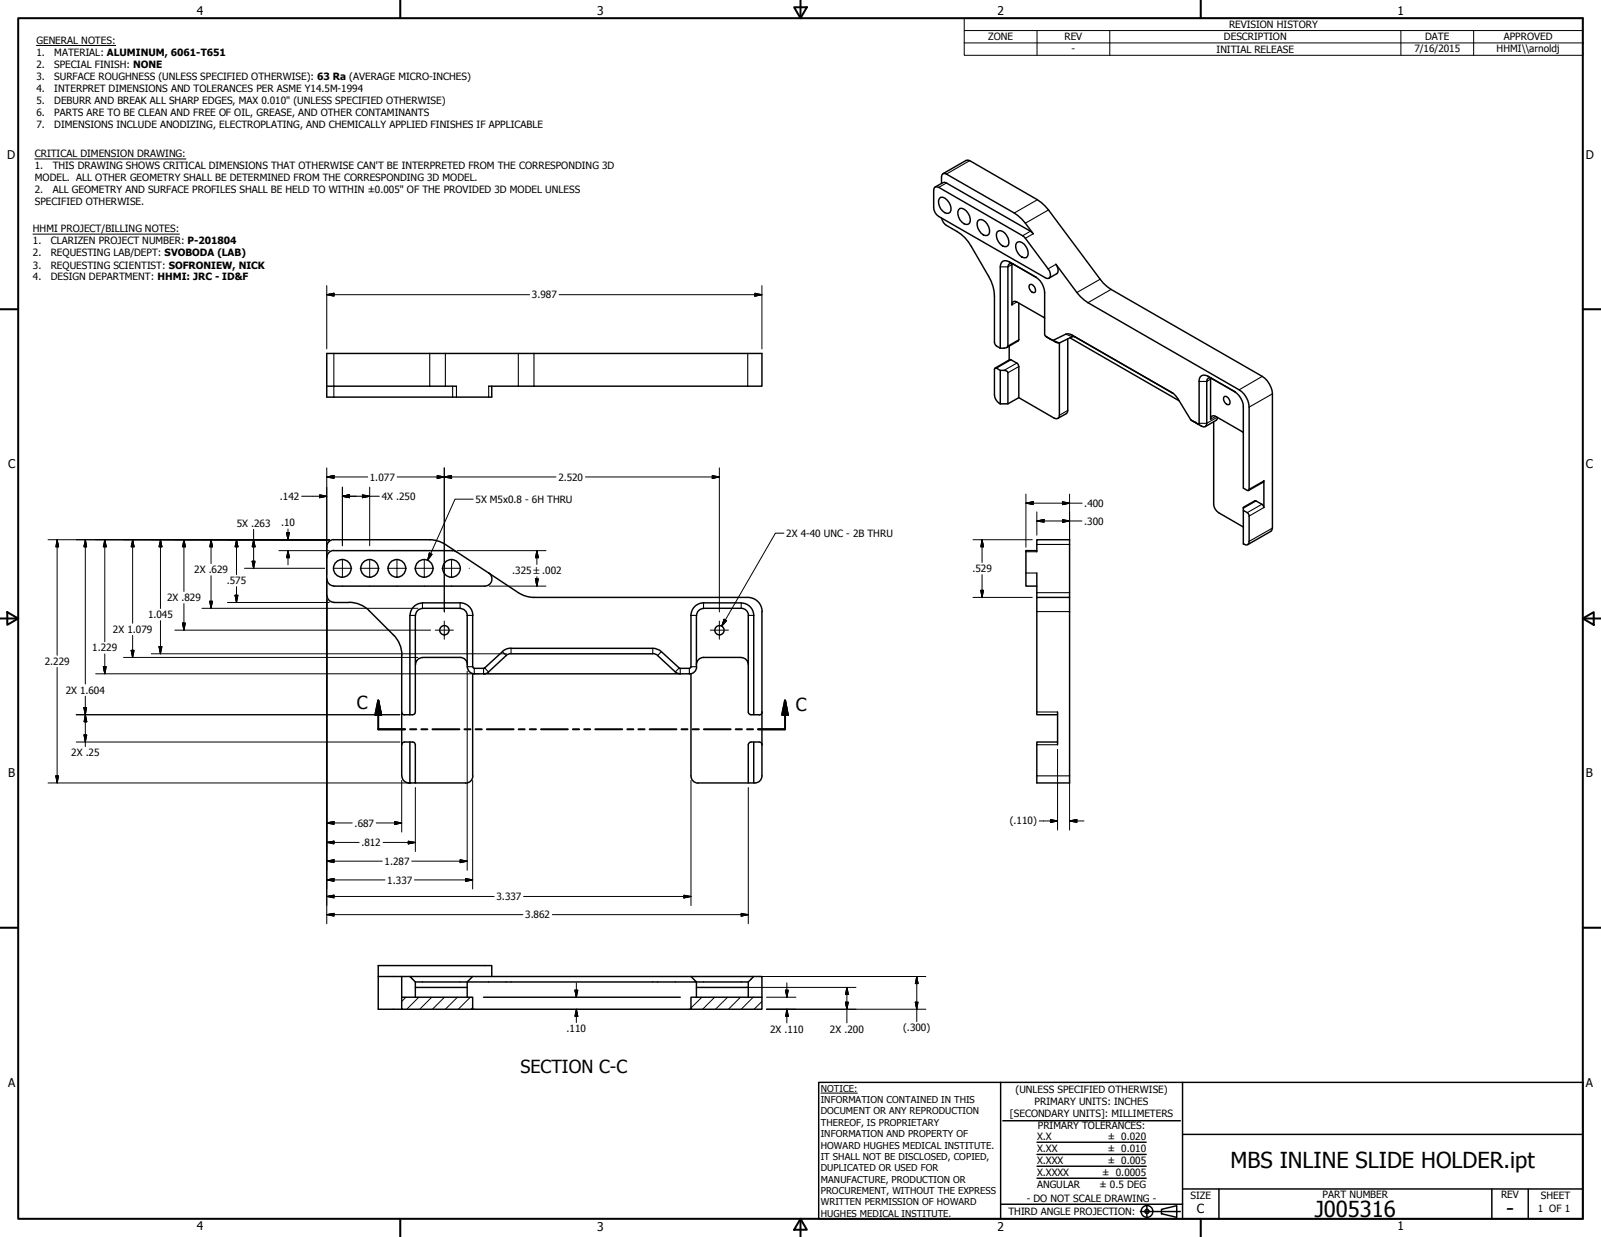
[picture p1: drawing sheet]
<svg xmlns="http://www.w3.org/2000/svg" width="559mm" height="432mm" viewBox="0 0 559 432" stroke-linecap="round" stroke-linejoin="round" font-family="sans-serif">
<!-- layer: Visible (ANSI) -->
<g fill="none" stroke="#000" stroke-width=".51">
<path d="M337.2 56l1.3 .1 24.9 14.6 2.6 2.6 18 24.2 2.5 2.6 54.1 31.3a8.2 8.2 0 0 1 3.5 6.1v46.8l-.6 1.2M325.9 66.4v6.1M327.7 65.4l29.2 16.9M327.7 75.6l37.2 21.4M328.3 68.9a3.9 3.9 0 0 1 3.6 4.4 1.32 1.32 0 0 1-2.1 .9 4.2 4.2 0 0 1-1.9-4.9zM328.6 61.8v2.3M330.3 78.7a17.6 17.6 0 0 1 8.7 7.3l6.1 10.5a13.8 13.8 0 0 1 2 6.9v16.2M330.3 60.8l23.7 13.6M330.3 63.9l29.4 16.8M334.6 73.2l.4-.4a3.8 3.8 0 0 1 3.6 4.4l-.2 .7a1.77 1.77 0 0 1-2.7-.4 4.1 4.1 0 0 1-1.1-4.3zM341.3 77.1a1.77 1.77 0 0 1 2.7 .4 4.1 4.1 0 0 1 1.1 4.3 1.77 1.77 0 0 1-2.6-.4 4.1 4.1 0 0 1-1.2-4.3zM357.9 77.9l2.7 3.7"/>
<path d="M348 81a1.77 1.77 0 0 1 2.7 .3 4.1 4.1 0 0 1 1.2 4.4 1.77 1.77 0 0 1-2.7-.4 4.1 4.1 0 0 1-1.2-4.3zM351.8 93.2v27.6M353.2 92v14.4l.5-1.1 .6-.1 .6 .2 9.7 5.7M354.8 84.8a1.77 1.77 0 0 1 2.6 .4 3.2 3.2 0 0 1 .7 4.8 3.9 3.9 0 0 1-3.3-5.2zM357.9 83.2l7.9 10.7M359.2 99.6l.3-.3a1.95 1.95 0 0 1 1.8 2.7 1.88 1.88 0 0 1-2.1-2.4zM361.5 96.7a6.8 6.8 0 0 1 3.1 5.4v14.6l.4 .7 2.6 1.4 4.4-2.2h1.3l.8 .3 35.7 20.7 1.4 1.7 4.3 7.1 2.6 1.6 .4-.2v-14.6a1.88 1.88 0 0 1 .9-2.1 1.88 1.88 0 0 1 2.2 .2l9.3 5.4a6.7 6.7 0 0 1 3.1 5.3v28.4l1.4 .8M361.7 96.8l-9.5-5.4a1.9 1.9 0 0 0-2.2-.2 1.9 1.9 0 0 0-.9 2v28.3M368.6 92.3l7.3 9.8 1.2 1.4 2.6 2.2 52.8 30.4M355.6 105.8v12.8M372.7 118.3v25l-.5 1.1M373.4 117.9l38.1 22"/>
<path d="M374.2 117.5l-4.4 2.2M375.4 117.7l33.9 19.5M114 123.4h151.9M114 138.6h44M116.5 134.8h33.5M155.4 134.8h3.9M159.3 138.6h11.3M170.6 134.8h90.4M347.1 128.9v8.9M347.8 128.5l1.3 .8h1.4M347.8 120.8l1.3 .7M349.1 121.5h1.4"/>
<path d="M349.1 129.3v11.7M351.8 130.1v10.9h-2.7M352.2 120.8v4.9M352.9 125.6l2 1.1M355.6 128v10.8l-3.8 2.2M355.6 138.8l12.4 7.2M422.6 132l-.1 14.4 .5-1.2 .6-.1 .7 .3 9.7 5.6M423 132.1l8.1 4.7M427.4 138.4a2 2 0 0 1 1.7 2.7l-.3 .2a1.92 1.92 0 0 1-1.4-2.9zM348.9 140.8l.2 .2M436 142.1v28.7M425.4 179l8.6 5"/>
<path d="M434 177.4v.8l1.4 .7M434 178.2v11.7l.3 .1M438.4 174.9l2 1.1M441.1 167.8v9.4M114 190.9v16.9M116.5 188.4h33.5a9.9 9.9 0 0 1 5.4 1.6l3.9 2.6M116.5 192.2h41.5M116.6 192.2l-1.6 .5-.7 .9-.3 1.1M116.6 188.3l-1.6 .6-.7 .8-.3 1.1M158 192.2l1.3 .4M159.3 192.6l21.6 14.3M170.6 200a2.51 2.51 0 0 1 1 2.8 2.51 2.51 0 0 1-2.4 1.8h-52.7"/>
<path d="M358.1 192.6v7.4M361.9 190.1v2.5M373.3 188.4v20.1M436 180.1v8.9M114.1 207.8l.3 1.1 .6 .8 1.6 .5M114.1 202.1l.3 1.1 .6 .8 1.6 .5M116.5 210.3h5.4M121.8 210.2a9.9 9.9 0 0 1 7.1 3l8.5 8.5a9.8 9.8 0 0 1 2.9 7M147.4 212.3h13.2M160.6 210.4l-13.1 .1a4.3 4.3 0 0 0-4.4 4.4v34.6M160.6 210.4a4.4 4.4 0 0 1 4.4 4.5v17.8l.6 .6M181 206.9a9.9 9.9 0 0 0 5.4 1.6h74.6a5 5 0 0 1 5 5l-.1 57.3-.5 1.6-.8 .7-1.1 .2"/>
<path d="M245.6 212.3h13.1M261.2 214.8v33.7l.1 .5 .8 .5h2.9M361.9 200v8.5M140.2 228.7v42.1M147.4 229.5h13.2M147.5 229.6l-1.1 .2-.8 .7-.6 1.5M160.6 229.5l1.6 .5 .7 .9 .2 1.1M165 235.1v35.8l-.2 1.1-.7 .8-1.6 .6M165.5 233.3h3.3M168.8 235.2h68.6M175.4 227.5l-6.6 5.8M176.7 228.9l-6.2 5.7"/>
<path d="M178.3 226.3l-1.6 .3-1.3 .8M178.4 226.3h50l2 .8 6.6 6.1M178.4 228.2h49.4M229.6 228.9l6.1 5.7M237 233.2l3.6 .1M240.6 233.3l.6-.5v-18a4.4 4.4 0 0 1 4.4-4.4h13.1a4.5 4.5 0 0 1 4.4 4.5v34.6M241.2 235.1v35.8l.5 1.5 .9 .7 1.1 .3M258.7 229.5l-13.7 .1-1.4 .8-.5 1.6M258.7 229.6l1.6 .5 .6 .8 .3 1.1M140.2 248.6a.98 .98 0 0 0 1 1M145 260l-.5-.9-3.3-.1a.98 .98 0 0 0-1 1M145 248.5l-.5 .9-3.3 .1"/>
<path d="M263.1 259v14.3h-1.9v-13.3l.1-.5 .8-.5h2.9a.99 .99 0 0 1 1 1M266 248.6a.98 .98 0 0 1-1 1M361.9 248.5v-40h11.4v64.8M361.9 260v10.8M369.1 248.5v11.5M140.3 270.9l.2 1 .7 .9 1.5 .5M142.7 273.3h.4M145 273.3h17.5M243.6 273.3h17.6M263.1 273.3h.4M132 340.9h11.1M140.2 348.1h24.8v4.2h-24.8z"/>
<path d="M140.2 340.9v7.2M145 344.7h18.1M165 340.9l-1.9 1.9h-18.1M165 352.3h76.2M168.8 348.1h68.6M171.6 340.9v-3.8h-39.6v15.2h8.2M241.2 348.1h24.7v4.2h-24.7zM241.2 340.9l1.9 1.9h-80v5.3M243.1 344.7h18.1M261.2 348.1v-5.3l1.9-1.9h2.8v7.2M261.2 342.8h-18.1v5.3M263.1 340.9h-120l1.9 1.9v5.3"/>
<circle cx="119.5" cy="198.4" r="3.1"/>
<circle cx="129" cy="198.4" r="3.1"/>
<circle cx="138.5" cy="198.4" r="3.1"/>
<circle cx="148.1" cy="198.4" r="3.1"/>
<circle cx="157.6" cy="198.4" r="3.1"/>
<circle cx="155.1" cy="220" r="1.62"/>
<circle cx="251.1" cy="220" r="1.62"/>
</g>
<!-- layer: Visible Narrow (ANSI) -->
<g fill="none" stroke="#000" stroke-width=".38">
<path d="M338.5 56.1l-8.2 4.7M330.3 63.9l-2.6 1.5M362.1 69.7l-8.1 4.7M366 73.3l-8.1 4.6M352.2 91.4l1.4 .7M353.2 92.4l-1.4 .8h-2.7M359.7 80.7l-2.8 1.6M360.6 81.6l-2.7 1.6M361.5 96.7l.1 .1M368.6 92.3l-2.8 1.6M384 97.5l-8.1 4.6M354.9 105.4l-1.7 1"/>
<path d="M355.6 118.6l-3.8 2.2M365 117.4l1.4 .8M367.3 118.7l1.3 .8M367.6 118.8l2.2 .9M372 116.6l2.2 .9M374.1 116.9l1.3 .8M387.8 101l-8.1 4.7M116.5 123.4v15.2M150 123.4v11.4M155.4 123.4v11.4M158 134.8v3.8M159.3 134.8v3.8"/>
<path d="M170.6 134.8v3.8M180.9 123.4v11.4M186.4 123.4v11.4M261 123.4v11.4M352.9 125.6l-5.1 2.9M354.9 126.7l-4.4 2.6M355.6 128l-3.8 2.1M421.6 131.3l1.4 .8M422.5 132.3l-1.3 .9h-2.7M440.6 131.4l-8.1 4.7M444.1 137.5l-8.1 4.6M372.7 143.3l-2.9 1.7"/>
<path d="M415.8 146.7l1.3 .7M418.1 148l1.3 .8M424.3 145.4l-1.8 1M424.8 145.7l-3.6 2.1h-2.7M438.4 174.9l-4.4 2.5M440.4 176l-5 2.9M441.1 167.8l-5.1 3M441.1 177.2l-5.1 2.9M358.1 192.6h3.8M361.9 190.1h11.4M444.1 184.3l-8.1 4.7M143.1 214.8h1.9"/>
<path d="M147.4 210.4v1.9M160.6 210.4v1.9M163.1 214.8h1.9M241.2 214.8h1.9M245.6 210.4v1.9M258.7 210.4v1.9M261.2 214.8h1.9M358.1 200h3.8M361.9 213.5h11.4M361.9 206.9h11.4M163.1 232.7h1.9M165.5 233.3v1.9"/>
<path d="M168.8 233.3v1.9M169.2 233.2l1.3 1.4M175.4 227.5l1.3 1.4M178.4 226.3v1.9M227.8 226.3v1.9M230.8 227.5l-1.2 1.4M237 233.2l-1.3 1.4M237.4 233.3v1.9M240.6 233.3v1.9M241.2 232.7h1.9M361.9 248.5h7.2M361.9 260h7.2"/>
<path d="M361.9 270.8h11.4"/>
</g>
<g fill="none" stroke="#000" stroke-width=".51">
<path d="M337.2 56l-8.1 4.6M325.9 72.5a3.9 3.9 0 0 0 1.8 3.1M327.7 65.4l-1.3-.1-.5 1.1M328.6 76.1a4.2 4.2 0 0 0 1.7 2.6M330.3 63.9l-.6-.3-.6 .2-2.7 1.5M330.3 60.8l-.6-.3-.6 .1-.5 1.2M354 74.4l2.7 2.1 1.2 1.4M353.6 92.1h-1.2l-.6 1.1M356.9 82.3l1 .9M359.7 80.7l.9 .9M365.8 93.9a2.47 2.47 0 0 1 .3 3.3l-1.2-.2M368.6 92.3a2.67 2.67 0 0 1 .2 3.3l-2.7 1.5"/>
<path d="M347.1 119.6l.7 1.2M355.6 118.6l-.2 .4-4 2.3M365 117.4l3.6 2.1 1.2 .2v25.3l-.2 .7-.3 .3h-1.3M374.2 117.5l1.2 .2M114 123.4v15.2M114 134.8h2.5M150 134.8h5.4M158 138.6h1.3M171.6 134.8v3.8h-1M265.9 123.4v11.4h-4.9M347.1 137.8a3.9 3.9 0 0 0 1.8 3M347.8 128.5l-.6 .1-.1 .3"/>
<path d="M350.5 129.3l.7 .1 .6 .7M351.8 120.8l-.1 .4-1.2 .3M352.9 125.6l-.5-.1-5.1 3M354.9 126.7l.7 1.3M423 132.1l-.7-.2-.6 .1-.5 1.2-.1 15.3-.4 .4-.6 .1-4.3-2.3M432.5 136.1a7.7 7.7 0 0 1 3.5 6M372.2 144.4l-3 1.6M423.6 147.2v28.8a3.9 3.9 0 0 0 1.8 3M424.9 145.7l-.5 1-3.7 2.2M435.4 178.9l.6 1.2M436 170.8l-.1 .3-.5 .1M438.4 174.9l-.4-.1-4 2.3v.3"/>
<path d="M440.4 176l.7 1.2M441.1 167.8l-.2 .5-5.1 2.9M361.9 192.2h-3.8v.4M373.3 188.4h-11.4v1.7M436 189l-.5 1.1-.6 .1-.6-.2M443.5 185.5l-8 4.6M145 214.8v33.7M147.5 212.4l-1.1 .3-.8 .6-.6 1.6M160.6 212.4l1.6 .5 .8 1.4 .1 18.4M245.6 212.4l-1.5 .5-.7 .9-.3 1v18.5l-.9 1.4-1.6 .6M258.7 212.3l1.1 .3 .9 .7 .5 1.6M358.1 200v4.6h3.8"/>
<path d="M163.1 232.8l.3 1 .6 .9 1.6 .5M165.5 235.2h3.3M170.5 234.6l-1.7 .7M178.3 228.2l-1.7 .6M227.9 228.2l1.7 .6M235.7 234.6l1.3 .6h3.6M143.1 259v14.3h1.9v-13.3M361.9 248.5v1h7.2M369.1 259h-7.2v1M361.9 270.8v2.5h11.4"/>
</g>
<g fill="#000">
<circle cx="409.1" cy="137.1" r=".19"/>
<circle cx="430.9" cy="136.7" r=".19"/>
<circle cx="417.1" cy="147.4" r=".25"/>
</g>
<!-- layer: Section Line (ANSI) -->
<g fill="none" stroke="#000" stroke-width=".7">
<path d="M132 244.5l1 5.1h-2zM132 244.5v10.1h9.4M143.1 254.6h2.2M147.1 254.6h2.1M150.9 254.6h9.4M162.1 254.6h2.1M166 254.6h2.1M169.9 254.6h9.4M181 254.6h2.1M184.9 254.6h2.2M188.8 254.6h9.4M200 254.6h2.1"/>
<path d="M203.9 254.6h2.1M207.8 254.6h9.4M218.9 254.6h2.1M222.8 254.6h2.2M226.8 254.6h9.3M237.9 254.6h2.1M241.7 254.6h2.2M245.7 254.6h9.3M256.8 254.6h2.2M260.7 254.6h2.1M274 244.5l1 5.1h-2zM274 244.5v10.1h-9.4"/>
</g>
<path d="M132 244.5l1 5.1zM132 244.5l1 5.1h-2zM274 244.5l1 5.1zM274 244.5l1 5.1h-2z" fill="#000" stroke="#000" stroke-width=".7"/>
<!-- layer: Border (ANSI) -->
<g fill="none" stroke="#000" stroke-width=".7">
<path d="M6.3 6.3h546.1v419.1h-546.1zM139.7 0v6.3M277.2 2.5h4.4l-2.2 3.8zM279.4 0v6.3M419.1 0v6.3M0 107.9h6.3M552.4 107.9h6.4M0 215.9h6.3M2.5 213.7l3.8 2.2-3.8 2.2zM552.4 215.9l3.9-2.2v4.4zM552.4 215.9h6.4M0 323.8h6.3"/>
<path d="M552.4 323.8h6.4M139.7 425.4v6.4M279.4 425.4l2.2 3.9h-4.4zM279.4 425.4v6.4M419.1 425.4v6.4"/>
</g>
<!-- layer: Title (ANSI) -->
<g fill="none" stroke="#000" stroke-width=".51">
<path d="M285.8 377.8h266.6v47.6h-266.6zM349.2 377.8v47.6M412.7 377.8v47.6M350 391.2h62M361.9 398.7h38.1M412.7 396h139.7M361.9 411.3h38.1M361.9 407.1h38.1M361.9 403h38.1M412.7 415h139.7M425.4 415v10.4M520.7 415v10.4"/>
<path d="M533.4 415v10.4M349.2 420.4h63.5M398 422.9h14M400.3 420.6v4.6M405.4 422.1l5.3-1.2v4l-5.3-1.2z"/>
<circle cx="400.3" cy="422.9" r="2.06"/>
<circle cx="400.3" cy="422.9" r=".73"/>
</g>
<path d="M286.5 381.6h12.8" fill="none" stroke="#000" stroke-width=".35"/>
<!-- layer: Hatch (ANSI) -->
<g fill="none" stroke="#000" stroke-width=".35">
<path d="M141.7 348.1l-1.5 1.5M146.2 348.1l-4.2 4.2M150.7 348.1l-4.2 4.2M155.1 348.1l-4.2 4.2M159.6 348.1l-4.2 4.2M164.1 348.1l-4.1 4.2M165 351.7l-.6 .6M245 348.1l-3.8 3.8M249.4 348.1l-4.2 4.2M253.9 348.1l-4.2 4.2M258.4 348.1l-4.1 4.2M262.9 348.1l-4.2 4.2"/>
<path d="M265.9 349.6l-2.7 2.7"/>
</g>
<!-- layer: Symbol (ANSI) -->
<g fill="none" stroke="#000" stroke-width=".35">
<path d="M12.7 15.9h27.7M336.5 10.7v-4.4h215.9v4.4M336.5 15h215.9M361.9 10.7v8.6M387.3 10.7v8.6M488.9 10.7v8.6M514.3 10.7v8.6M552.4 10.7h-215.9v4.3M552.4 10.7v8.6h-215.9v-4.3M12.1 55.5h52.8M11.5 81.7h51.1M165.2 174.2h-6.4l-9.5 21.3"/>
<path d="M149.9 193l.9 .5-1.5 2zM273.6 186.1h-3l-18.7 32.5M252.7 216.2l.9 .5-1.7 1.9z"/>
</g>
<!-- layer: Center Mark (ANSI) -->
<g fill="none" stroke="#000" stroke-width=".35">
<path d="M113.2 198.4h.1M116.3 198.4h6.5M119.5 192.1v.1M119.5 195.2v6.3M125.7 198.4h.1M125.9 198.4h6.4M129 192.1v.1M129 195.2v6.3M135.2 198.4h.1M135.4 198.4h6.5M138.6 192.1v.1M138.6 195.2v6.3"/>
<path d="M144.7 198.4h.1M144.9 198.4h6.5M148.1 192.1v.1M148.1 195.2v6.3M154.2 198.4h.1M154.4 198.4h6.4M157.6 192.1v.1M157.6 195.2v6.3M163.8 198.4h.1M119.5 204.5v.2M129 204.5v.2M138.6 204.5v.2"/>
<path d="M148.1 204.5v.2M151.9 220h6.3M155.1 216.8v6.3M157.6 204.5v.2M247.9 220h6.4M251.1 216.8v6.3"/>
</g>
<!-- layer: Dimension (ANSI) -->
<g fill="none" stroke="#000" stroke-width=".35">
<path d="M114 99.7v22.1M265.9 99.7v22.1M114 102.9l2.6-.5v1zM114 102.9h70.8M195.1 102.9h70.8M263.5 102.4l2.4 .5-2.4 .5zM105.3 173.2h8.7M111.6 172.7l2.4 .5-2.4 .5zM114 166.5l2.6-.5v1zM114 163.3v35M114 166.5h14.3M119.5 173.2l2.5-.5v1z"/>
<path d="M119.5 173.2h12.9M119.5 170.1v20.4M126.5 172.7l2.5 .5-2.5 .5zM129 170.1v20.4M138.6 166.5h55.5M152.6 166l2.5 .5-2.5 .5zM155.1 166.5l2.5-.5v1zM155.1 163.3v35M204.3 166.5h46.8M248.6 166l2.5 .5-2.5 .5zM251.1 163.3v50.3M358.1 175.6l2.5-.5v1z"/>
<path d="M358.1 175.6h19.6M358.1 172.5v18.5M361.9 178.7v8.1M370.8 175.1l2.5 .5-2.5 .5zM373.3 172.5v16M16.8 188.4h98.1M19.9 188.4l.5 2.5h-.9zM19.9 188.4v40.3M29.8 188.4l.4 2.5h-.9zM29.8 188.4v50.4M36.6 188.4l.5 2.5h-1zM36.6 188.4v35.6"/>
<path d="M46.3 188.4l.5 2.5h-1zM46.3 188.4v29.2M56 188.4l.5 2.5h-1zM56 188.4v24M64.2 188.4l.5 2.5h-1zM64.2 188.4v18M73.7 188.4l.5 2.5h-1zM73.7 188.4v8.3M82.5 188.4l.6 2.5h-1.1zM82.5 188.4v12.2M85.3 198.4h27.9M88 195.9h1l-.5 2.5z"/>
<path d="M88.5 188.4l.5 2.5h-1zM88.5 184.8v13.6M97.3 192.2h17.6M100 185.9h1l-.5 2.5zM100.5 192.2l.5 2.5h-1zM100.5 184.7v3.7M100.5 192.2v5M114 198.5v2M155.1 198.5v15.1M159.6 192.2h31M187.4 192.2l.5 2.5h-1zM187.4 192.2v4.8"/>
<path d="M339.6 188.4h20.7M342.8 188.4l.5 2.5h-1zM342.8 188.4v7.9M361.9 181.9l2.5-.5v.9zM361.9 181.9h15.7M370.8 181.4l2.5 .5-2.5 .4zM56 216.7v11.5M61 220h89.3M63.7 217.5h1l-.5 2.5zM64.2 210.7v9.3M70.5 212.3h75.4M73.2 209.9h1l-.5 2.4z"/>
<path d="M73.7 201v11.3M79.4 210.3h35.5M82 207.8h1.1l-.6 2.5zM82.5 204.8v5.5M114 203.7v118.8M170.8 204.6h19.8M186.9 202.1h1l-.5 2.5zM187.4 201.3v3.3M339.6 208.5h20.7M342.3 206.1h1l-.5 2.4zM342.8 200.6v7.9M19.9 233v40.3"/>
<path d="M33.4 235.2h133.8M36.1 232.7h1l-.5 2.5zM36.6 228.3v6.9M43.1 229.5h102.8M45.8 227h1l-.5 2.5zM46.3 221.8v7.7M52.8 228.2h124M55.5 225.7h1l-.5 2.5zM163.1 234.3v69.5M26.6 249.5h113M26.6 259h113M29.3 247h.9l-.4 2.5z"/>
<path d="M29.3 256.5h1l-.5 2.5zM29.8 249.5l.5 2.5h-1zM29.8 243v17.6M16.8 273.3h126.6M19.5 270.8h.9l-.5 2.5zM140.2 272.4v18M145 274.9v22.3M165 272.4v37.9M241.2 272.4v43.7M261.2 274.9v47.6M369.1 261.6v28.2M373.3 272.4v17.4"/>
<path d="M114 287.3l2.6-.5v1zM114 294.1l2.6-.5v1zM114 287.3h8.9M114 294.1h11.3M131.3 287.3h8.9M133.7 294.1h11.3M137.7 286.8l2.5 .5-2.5 .5zM142.5 293.6l2.5 .5-2.5 .5zM362.7 286.6h6.4M366.6 286.1l2.5 .5-2.5 .5zM373.3 286.6l2.6-.5v1zM373.3 286.6h5"/>
<path d="M114 300.6l2.6-.5v1zM114 307.1l2.6-.5v1.1zM114 312.9l2.6-.4v.9zM114 319.3l2.6-.5v1zM114 300.6h19.4M114 307.1h20.4M114 312.9h58.5M114 319.3h68.5M143.7 300.6h19.4M144.7 307.1h20.3M160.6 300.1l2.5 .5-2.5 .5zM162.5 306.6l2.5 .5-2.5 .6z"/>
<path d="M182.8 312.9h58.4M192.8 319.3h68.4M238.7 312.5l2.5 .4-2.5 .5zM258.7 318.8l2.5 .5-2.5 .5zM200.7 345.6h1l-.5 2.5zM201.2 352.3l.5 2.5h-1zM201.2 343.1v5M201.2 352.3v4.6M260.3 344.7h38.5M260.3 340.9h62.9M267.5 352.3h55.7M267.5 348.1h10.3"/>
<path d="M274.2 345.6h.9l-.5 2.5zM274.6 352.3l.5 2.5h-.9zM274.6 343.1v5M274.6 352.3v4.8M295.1 349.8h1l-.5 2.5zM295.6 344.7l.5 2.5h-1zM295.6 344.7v12.4M319.5 349.8h.9l-.4 2.5zM320 340.9l.4 2.4h-.9zM320 340.9v15.7"/>
</g>
<g fill="#000" stroke="#000" stroke-width=".35">
<path d="M114 102.9l2.6-.5zM114 102.9l2.6-.5v1zM263.5 103.4l2.4-.5zM263.5 102.4l2.4 .5-2.4 .5zM111.6 173.7l2.4-.5zM111.6 172.7l2.4 .5-2.4 .5zM114 166.5l2.6-.5zM114 166.5l2.6-.5v1zM119.5 173.2l2.5-.5zM119.5 173.2l2.5-.5v1zM126.5 173.7l2.5-.5zM126.5 172.7l2.5 .5-2.5 .5z"/>
<path d="M152.6 167l2.5-.5zM152.6 166l2.5 .5-2.5 .5zM155.1 166.5l2.5-.5zM155.1 166.5l2.5-.5v1zM248.6 167l2.5-.5zM248.6 166l2.5 .5-2.5 .5zM358.1 175.6l2.5-.5zM358.1 175.6l2.5-.5v1zM370.8 176.1l2.5-.5zM370.8 175.1l2.5 .5-2.5 .5zM19.9 188.4l.5 2.5zM19.9 188.4l.5 2.5h-.9z"/>
<path d="M29.8 188.4l.4 2.5zM29.8 188.4l.4 2.5h-.9zM36.6 188.4l.5 2.5zM36.6 188.4l.5 2.5h-1zM46.3 188.4l.5 2.5zM46.3 188.4l.5 2.5h-1zM56 188.4l.5 2.5zM56 188.4l.5 2.5h-1zM64.2 188.4l.5 2.5zM64.2 188.4l.5 2.5h-1zM73.7 188.4l.5 2.5zM73.7 188.4l.5 2.5h-1z"/>
<path d="M82.5 188.4l.6 2.5zM82.5 188.4l.6 2.5h-1.1zM88 195.9l.5 2.5zM88 195.9h1l-.5 2.5zM88.5 188.4l.5 2.5zM88.5 188.4l.5 2.5h-1zM100 185.9l.5 2.5zM100 185.9h1l-.5 2.5zM100.5 192.2l.5 2.5zM100.5 192.2l.5 2.5h-1zM187.4 192.2l.5 2.5zM187.4 192.2l.5 2.5h-1z"/>
<path d="M342.8 188.4l.5 2.5zM342.8 188.4l.5 2.5h-1zM361.9 181.9l2.5-.5zM361.9 181.9l2.5-.5v.9zM370.8 182.3l2.5-.4zM370.8 181.4l2.5 .5-2.5 .4zM63.7 217.5l.5 2.5zM63.7 217.5h1l-.5 2.5zM73.2 209.9l.5 2.4zM73.2 209.9h1l-.5 2.4zM82 207.8l.5 2.5zM82 207.8h1.1l-.6 2.5z"/>
<path d="M186.9 202.1l.5 2.5zM186.9 202.1h1l-.5 2.5zM342.3 206.1l.5 2.4zM342.3 206.1h1l-.5 2.4zM36.1 232.7l.5 2.5zM36.1 232.7h1l-.5 2.5zM45.8 227l.5 2.5zM45.8 227h1l-.5 2.5zM55.5 225.7l.5 2.5zM55.5 225.7h1l-.5 2.5zM29.3 247l.5 2.5zM29.3 247h.9l-.4 2.5z"/>
<path d="M29.3 256.5l.5 2.5zM29.3 256.5h1l-.5 2.5zM29.8 249.5l.5 2.5zM29.8 249.5l.5 2.5h-1zM19.5 270.8l.4 2.5zM19.5 270.8h.9l-.5 2.5zM114 287.3l2.6-.5zM114 287.3l2.6-.5v1zM114 294.1l2.6-.5zM114 294.1l2.6-.5v1zM137.7 287.8l2.5-.5zM137.7 286.8l2.5 .5-2.5 .5z"/>
<path d="M142.5 294.6l2.5-.5zM142.5 293.6l2.5 .5-2.5 .5zM366.6 287.1l2.5-.5zM366.6 286.1l2.5 .5-2.5 .5zM373.3 286.6l2.6-.5zM373.3 286.6l2.6-.5v1zM114 300.6l2.6-.5zM114 300.6l2.6-.5v1zM114 307.1l2.6-.5zM114 307.1l2.6-.5v1.1zM114 312.9l2.6-.4zM114 312.9l2.6-.4v.9z"/>
<path d="M114 319.3l2.6-.5zM114 319.3l2.6-.5v1zM160.6 301.1l2.5-.5zM160.6 300.1l2.5 .5-2.5 .5zM162.5 307.7l2.5-.6zM162.5 306.6l2.5 .5-2.5 .6zM238.7 313.4l2.5-.5zM238.7 312.5l2.5 .4-2.5 .5zM258.7 319.8l2.5-.5zM258.7 318.8l2.5 .5-2.5 .5zM200.7 345.6l.5 2.5zM200.7 345.6h1l-.5 2.5z"/>
<path d="M201.2 352.3l.5 2.5zM201.2 352.3l.5 2.5h-1zM274.2 345.6l.4 2.5zM274.2 345.6h.9l-.5 2.5zM274.6 352.3l.5 2.5zM274.6 352.3l.5 2.5h-.9zM295.1 349.8l.5 2.5zM295.1 349.8h1l-.5 2.5zM295.6 344.7l.5 2.5zM295.6 344.7l.5 2.5h-1zM319.5 349.8l.5 2.5zM319.5 349.8h.9l-.4 2.5z"/>
<path d="M320 340.9l.4 2.4zM320 340.9l.4 2.4h-.9z"/>
</g>
<!-- layer: Symbol (ANSI) -->
<path d="M149.9 193l-.6 2.5zM149.9 193l.9 .5-1.5 2zM252.7 216.2l-.8 2.4zM252.7 216.2l.9 .5-1.7 1.9z" fill="#000" stroke="#000" stroke-width=".35"/>
<g font-size="7.7">
<text x="429.5" y="407.6">MBS INLINE SLIDE HOLDER.ipt</text>
<text x="458.9" y="424.8">J005316</text>
<text x="525.7" y="424.4">-</text>
</g>
<g font-size="6.3">
<text x="124.6" y="247.3">C</text>
<text x="277.8" y="248.1">C</text>
<text x="181.7" y="374.6">SECTION C-C</text>
</g>
<text font-size="4.4" x="417.8" y="423.5">C</text>
<g font-size="4.2">
<text x="68.7" y="5.3">4</text>
<text x="208.4" y="5.3">3</text>
<text x="348.1" y="5.3">2</text>
<text x="487.8" y="5.3">1</text>
<text x="2.5" y="55.5">D</text>
<text x="553.5" y="55.5">D</text>
<text x="2.8" y="163.4">C</text>
<text x="553.5" y="163.4">C</text>
<text x="2.9" y="271.4">B</text>
<text x="553.5" y="271.4">B</text>
<text x="2.8" y="379.3">A</text>
<text x="553.5" y="379.3">A</text>
<text x="68.7" y="429.5">4</text>
<text x="208.4" y="429.6">3</text>
<text x="348.1" y="429.6">2</text>
<text x="487.8" y="429.5">1</text>
</g>
<g font-size="3.5">
<text x="429" y="9.8">REVISION HISTORY</text>
<text x="12.7" y="15.3">GENERAL NOTES:</text>
<text x="344.9" y="14.1">ZONE</text>
<text x="371.5" y="14.1">REV</text>
<text x="427.2" y="14.1">DESCRIPTION</text>
<text x="497.4" y="14.1">DATE</text>
<text x="524.9" y="14.1">APPROVED</text>
<text x="12.7" y="19.5">1.</text>
<text x="12.7" y="23.7">2.</text>
<text x="18.9" y="19.5">MATERIAL: ALUMINUM, 6061-T651</text>
<text x="18.9" y="23.7">SPECIAL FINISH: NONE</text>
<text x="374" y="18.3">-</text>
<text x="424.6" y="18.4">INITIAL RELEASE</text>
<text x="493.6" y="18.2">7/16/2015</text>
<text x="522.4" y="18.1">HHMI\\arnoldj</text>
<text x="12.7" y="27.8">3.</text>
<text x="18.9" y="27.8">SURFACE ROUGHNESS (UNLESS SPECIFIED OTHERWISE): 63 Ra (AVERAGE MICRO-INCHES)</text>
<text x="12.7" y="32">4.</text>
<text x="18.9" y="32">INTERPRET DIMENSIONS AND TOLERANCES PER ASME Y14.5M-1994</text>
<text x="12.7" y="36.2">5.</text>
<text x="12.7" y="40.4">6.</text>
<text x="18.9" y="36.2">DEBURR AND BREAK ALL SHARP EDGES, MAX 0.010&quot; (UNLESS SPECIFIED OTHERWISE)</text>
<text x="18.9" y="40.4">PARTS ARE TO BE CLEAN AND FREE OF OIL, GREASE, AND OTHER CONTAMINANTS</text>
<text x="12.7" y="44.6">7.</text>
<text x="18.9" y="44.6">DIMENSIONS INCLUDE ANODIZING, ELECTROPLATING, AND CHEMICALLY APPLIED FINISHES IF APPLICABLE</text>
<text x="12.1" y="54.9">CRITICAL DIMENSION DRAWING:</text>
<text x="12.1" y="59.1">1.</text>
<text x="18.4" y="59.1">THIS DRAWING SHOWS CRITICAL DIMENSIONS THAT OTHERWISE CAN'T BE INTERPRETED FROM THE CORRESPONDING 3D</text>
<text x="12.1" y="63.3">MODEL. ALL OTHER GEOMETRY SHALL BE DETERMINED FROM THE CORRESPONDING 3D MODEL.</text>
<text x="12.1" y="67.5">2.</text>
<text x="12.1" y="71.6">SPECIFIED OTHERWISE.</text>
<text x="18.4" y="67.5">ALL GEOMETRY AND SURFACE PROFILES SHALL BE HELD TO WITHIN ±0.005&quot; OF THE PROVIDED 3D MODEL UNLESS</text>
<text x="11.5" y="81.2">HHMI PROJECT/BILLING NOTES:</text>
<text x="11.5" y="85.3">1.</text>
<text x="11.5" y="89.5">2.</text>
<text x="17.7" y="85.3">CLARIZEN PROJECT NUMBER: P-201804</text>
<text x="17.7" y="89.5">REQUESTING LAB/DEPT: SVOBODA (LAB)</text>
<text x="11.5" y="93.7">3.</text>
<text x="17.7" y="93.7">REQUESTING SCIENTIST: SOFRONIEW, NICK</text>
<text x="11.5" y="97.9">4.</text>
<text x="17.7" y="97.9">DESIGN DEPARTMENT: HHMI: JRC - ID&amp;F</text>
<text x="185.7" y="104.1">3.987</text>
<text x="129.1" y="167.8">1.077</text>
<text x="194.9" y="167.8">2.520</text>
<text x="97.7" y="174.5">.142</text>
<text x="133.2" y="174.5">4X .250</text>
<text x="166" y="175.5">5X M5x0.8 - 6H THRU</text>
<text x="378.5" y="176.9">.400</text>
<text x="82.6" y="183.9">5X .263</text>
<text x="98.1" y="183.8">.10</text>
<text x="378.4" y="183.1">.300</text>
<text x="274.4" y="187.4">2X 4-40 UNC - 2B THRU</text>
<text x="67.8" y="200.1">2X .629</text>
<text x="79.1" y="204">.575</text>
<text x="178.8" y="200.4">.325 ±.002</text>
<text x="339.4" y="199.7">.529</text>
<text x="58.3" y="209.8">2X .829</text>
<text x="51.7" y="215.8">1.045</text>
<text x="39.4" y="220.9">2X 1.079</text>
<text x="32.2" y="227.4">1.229</text>
<text x="15.6" y="232.1">2.229</text>
<text x="22.9" y="242.2">2X 1.604</text>
<text x="24.9" y="264">2X .25</text>
<text x="352.4" y="287.5">(.110)</text>
<text x="123.8" y="288.5">.687</text>
<text x="126.2" y="295.3">.812</text>
<text x="134.2" y="301.9">1.287</text>
<text x="135.2" y="308.4">1.337</text>
<text x="173.3" y="314.2">3.337</text>
<text x="183.3" y="320.5">3.862</text>
<text x="197.7" y="360.4">.110</text>
<text x="268.8" y="360.4">2X .110</text>
<text x="289.7" y="360.4">2X .200</text>
<text x="315.2" y="360">(.300)</text>
<text x="354.5" y="381.6">(UNLESS SPECIFIED OTHERWISE)</text>
<text x="352.5" y="390">[SECONDARY UNITS]: MILLIMETERS</text>
<text x="361.1" y="385.8">PRIMARY UNITS: INCHES</text>
<text x="362.3" y="394.1">PRIMARY TOLERANCES:</text>
<text x="361.9" y="397.9">X.X</text>
<text x="386.7" y="398">± 0.020</text>
<text x="361.9" y="402.1">X.XX</text>
<text x="361.9" y="406.3">X.XXX</text>
<text x="386.7" y="402.1">± 0.010</text>
<text x="386.7" y="406.3">± 0.005</text>
<text x="361.9" y="410.5">X.XXXX</text>
<text x="384.7" y="410.5">± 0.0005</text>
<text x="358.4" y="419.7">- DO NOT SCALE DRAWING -</text>
<text x="361.9" y="414.6">ANGULAR</text>
<text x="383.8" y="414.7">± 0.5 DEG</text>
<text x="415.5" y="418.4">SIZE</text>
<text x="461.6" y="418.3">PART NUMBER</text>
<text x="523.9" y="418.3">REV</text>
<text x="537.8" y="418.4">SHEET</text>
<text x="352" y="424.2">THIRD ANGLE PROJECTION:</text>
<text x="536.7" y="423.2">1 OF 1</text>
</g>
<g font-size="3.3">
<text x="286.5" y="381.1">NOTICE:</text>
<text x="286.5" y="385">INFORMATION CONTAINED IN THIS</text>
<text x="286.5" y="389">DOCUMENT OR ANY REPRODUCTION</text>
<text x="286.5" y="392.9">THEREOF, IS PROPRIETARY</text>
<text x="286.5" y="396.9">INFORMATION AND PROPERTY OF</text>
<text x="286.5" y="400.9">HOWARD HUGHES MEDICAL INSTITUTE.</text>
<text x="286.5" y="404.9">IT SHALL NOT BE DISCLOSED, COPIED,</text>
<text x="286.5" y="408.9">DUPLICATED OR USED FOR</text>
<text x="286.5" y="412.8">MANUFACTURE, PRODUCTION OR</text>
<text x="286.5" y="416.8">PROCUREMENT, WITHOUT THE EXPRESS</text>
<text x="286.5" y="420.8">WRITTEN PERMISSION OF HOWARD</text>
<text x="286.5" y="424.8">HUGHES MEDICAL INSTITUTE.</text>
</g>
</svg>
